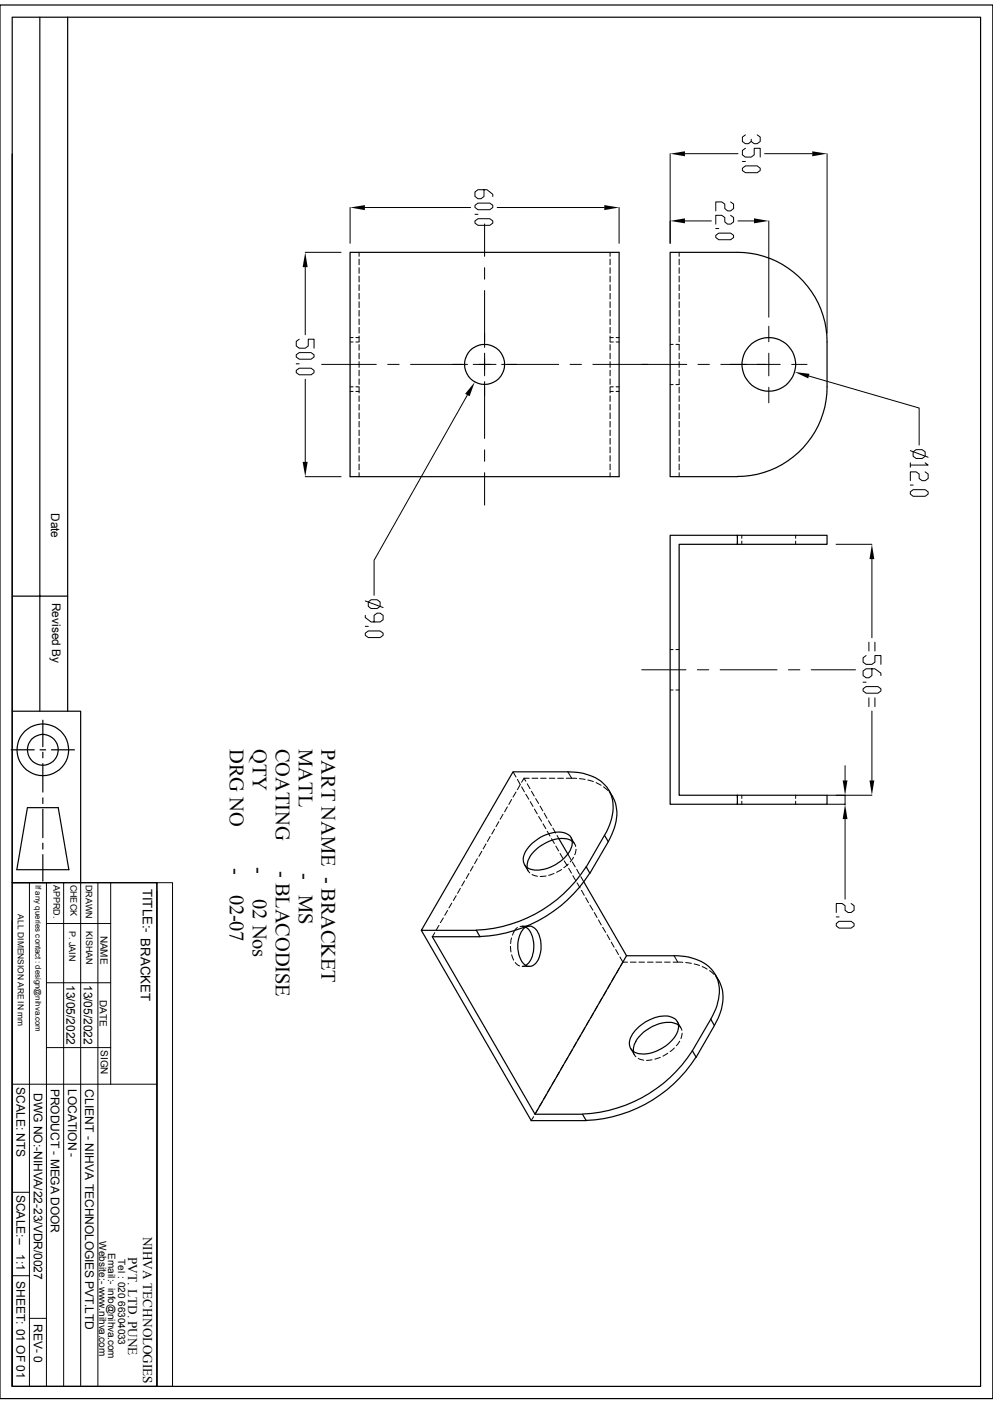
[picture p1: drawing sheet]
<svg xmlns="http://www.w3.org/2000/svg" width="210mm" height="297mm" viewBox="0 0 210 297" stroke-linecap="round" stroke-linejoin="round" font-family="sans-serif">
<g fill="none" stroke="#000" stroke-width=".25">
<path d="M0 1.1h210v294.8h-210zM2.6 3.6h204.8v289.7h-204.8zM8.4 3.6v146.9M14.3 3.6v146.9M2.6 32.6v117.9h14.5v36.2M74 53.4h56.9v47.4h-56.9zM141.7 113.2h14.3v1.9h-12.4v53.1h12.4v1.9h-14.3zM156 113.2h18.9v1.9h-18.9M156 100.8a19 19 0 0 0 18.9-19v-9.5a19 19 0 0 0-18.9-18.9h-14.3v47.4h14.3M2.6 126.1h11.7M2.4 158.6h4.8M2.6 150.5v36.2"/>
<path d="M8.5 158.6h1.2M9.1 152.4v5.5M9.1 159.1v1.2M10.9 158.6h4.8M5.8 170.9h6.5l2.3 13.1h-11zM9.1 161.5v6.1M9.1 168.8v1.2M9.1 171.2v6M9.1 178.4v1.2M112.6 178.4a8.3 8.3 0 0 1 6.7-2.3 2.23 2.23 0 0 1 1.4 3.4 8.3 8.3 0 0 1-8.1 4.5 2.29 2.29 0 0 1-1.6-3.7zM118.2 177.4l1.9 3.3M121 178a5.7 5.7 0 0 0-5.9 .5 8.1 8.1 0 0 0-3.1 2.9"/>
<path d="M127.8 176.7l.9 1.4-3.9 6.6-.8-1.3zM127.8 176.7a9.7 9.7 0 0 0 1.1-9.2 8.6 8.6 0 0 0-7.1-4.1l-13.3-.1-19.4 33.5h11.7l.7 1.4h-10.1l21.8 37.5h10l.8 1.4h-11.6l-23.3-40.3M128.8 167.2a8.5 8.5 0 0 1 .6 9.4l-.7 1.5M156 168.2h18.9v1.9h-18.9M2.6 186.7h30.6v106.6h-30.6zM2.6 194.8v98.5M9.1 180.8v5.6M110.9 196.3a1.98 1.98 0 0 1 3.1 1.3 6.3 6.3 0 0 1-.8 6.3 1.81 1.81 0 0 1-3.1-1 6.1 6.1 0 0 1 .8-6.6zM111.2 196.1a5.3 5.3 0 0 1 1.5 5.7 3.6 3.6 0 0 1-1.5 2.4M112 181.4l-.3 .6-.2 1.5M123.5 186.6l9 15.6-19.3 33.5M124 183.4a29 29 0 0 1-23.2 13.4"/>
<path d="M124.7 184.7a29 29 0 0 1-23.2 13.4M132.5 202.2h10.1a9.8 9.8 0 0 1 8.5 3.7 8.2 8.2 0 0 1 .3 7.5l-1.1 2.2M134.7 217.6a8.2 8.2 0 0 1 7.1-2.5 2.24 2.24 0 0 1 1.4 3.5 8.5 8.5 0 0 1-8.2 4.3 2.29 2.29 0 0 1-1.4-3.7zM143.5 216.9a5.7 5.7 0 0 0-6 .5 8.4 8.4 0 0 0-3 2.9M150.3 215.6l.8 1.4-3.9 6.6-.8-1.3M150.3 215.6l-3.9 6.7M151.3 206.1a8.9 8.9 0 0 1 .2 10.1l-.4 .8M134.5 220.3l-.3 .6-.3 1.5M146.4 222.3a29 29 0 0 1-23.2 13.4M147.2 223.6a29 29 0 0 1-23.2 13.4"/>
<circle cx="102.5" cy="77.1" r="4.2"/>
<circle cx="162.6" cy="77.1" r="5.7"/>
<circle cx="9.1" cy="158.6" r="5.5"/>
<circle cx="9.1" cy="158.6" r="3.3"/>
</g>
<g fill="none" stroke="#000" stroke-width=".21">
<path d="M141.7 32.5v19M144.9 32.5h11.2M157 34.2h.6M157 35.6l.6-.5h2.5l.7 .5v.5l-.7 .4h-2.5l-.6-.4zM157.6 31.4l-.6 .4v1l.6 .4h1.3l.6-.4v-1.4h1.3v1.8M157.6 28.5l-.6 .5v.9l.6 .5h.7l.6-.5M160.1 28.5l.7 .5v.9l-.7 .5h-.6l-.6-.5v-.4M161.7 32.5h10.1M174.9 32.5v38M64.6 53.4h7.5M64.6 56.5v14.3M74 43.9v7.6"/>
<path d="M75.9 54.8v1.2M75.9 56.6v1.2M75.9 58.4v1.2M75.9 53.4v.8M77.2 43.9h22.3M100.5 45.3h.6M100.5 43.4l.6-.4h2.5l.6 .4v.5l-.6 .5h-2.5l-.6-.5zM100.5 46.7l.6-.4h2.5l.6 .4v.5l-.6 .5h-2.5l-.6-.5zM102.4 40.1v1.5l-.7 .4h-.6l-.6-.4v-1l.6-.5h1.9l1.2 1v.5M102.5 47.4v6.8M102.5 56.6v2.5M105.2 43.9h22.6"/>
<path d="M129 53.4v.8M129 54.8v1.2M129 56.6v1.2M129 58.4v1.2M130.9 43.9v7.6M143.6 53.4v.8M143.6 54.8v1.2M143.6 56.6v1.2M143.6 58.4v1.2M144.9 46.7h5.6M151.4 48.3h.6M151.4 49.8l.6-.5h2.5l.7 .5v.4l-.7 .5h-2.5l-.6-.5z"/>
<path d="M154.5 42.7l.7 .5v.9l-.7 .5h-.6l-.6-.5v-.9l-.6-.5h-1.3v1.9M154.5 45.6l.7 .4v.9l-.7 .5h-.6l-.6-.5v-.9l-.6-.4h-1.3v1.8M156.1 46.7h3.4M162.6 46.7v20.4M62.7 77h.6M62.7 75.1l.6-.5h2.5l.6 .5v.4l-.6 .5h-2.5l-.6-.5zM62.7 78.4l.6-.5h2.5l.6 .5v.4l-.6 .5h-2.5l-.6-.5zM63.3 71.8l-.6 .4v1l.6 .5h1.3l.6-.5v-1.4h1.2v1.9M68 77.1h11.6M74 72.3h.7M74 71.4h.7M75.3 71.4h.6"/>
<path d="M75.9 60.2v1.3M75.9 62.1v1.1M75.9 63.8v1.3M75.9 65.7v1.2M75.9 67.5v1.2M75.9 69.3v1.2M75.9 71.1v1.2h-.6M75.9 72.9v1.2M75.9 74.7v1.2M75.9 76.5v1.2M75.9 78.3v1.2M82 77.1h2.4"/>
<path d="M86.8 77.1h12.1M100.1 77.1h2.4v2.4M101.3 77.1h2.4M102.5 74.7v2.4h2.4M102.5 61.5v12M102.5 75.9v2.4M106.1 77.1h12.1M120.6 77.1h2.4M129 71.4h.7M129 60.2v1.3M129 62.1v1.1M129 63.8v1.3"/>
<path d="M129 65.7v1.2M129 67.5v1.2M129 69.3v1.2M129 71.1v1.2h.7M129 72.9v1.2M129 74.7v1.2M129 76.5v1.2M129 78.3v1.2M130.3 72.3h.6M130.3 71.4h.6M141.7 72.9h.7M143 72.9h.6"/>
<path d="M143.6 60.2v1.3M143.6 62.1v1.1M143.6 63.8v1.3M143.6 65.7v1.2M143.6 67.5v1.2M143.6 69.3v1.2M143.6 71.1v1.2M143.6 72.9v1.2M143.6 74.7v1.2M143.6 76.5v1.2M143.6 78.3v1.2M145.2 77.1h-19.8"/>
<path d="M147.6 77.1h2.4M152.4 77.1h9.6M160.2 77.1h2.4v2.4M162.6 69v3.3M162.6 74.7v2.4h2.4M167.4 77.1h3.3M171.1 79.5l23.3 6.8v7.8M64.6 80.2v17.5M74 81.8h.7M74 82.8h.7M75.3 81.8h.6M75.3 82.8h.6"/>
<path d="M75.9 80.1v1.2M75.9 81.9v1.2M75.9 83.7v1.2M75.9 85.6v1.1M75.9 87.3v1.3M75.9 89.2v1.1M75.9 91v1.2M75.9 92.8v1.2M75.9 94.6v1.2M75.9 96.4v1.2M75.9 98.2v1.2M75.9 100v.8"/>
<path d="M98.8 83.6l-19.7 34.9v7.4M102.5 80.7v12.1M102.5 95.2v2.4M102.5 100v6.8M129 81.8h.7M129 82.8h.7M129 80.1v1.2M129 81.9v1.2M129 83.7v1.2M129 85.6v1.1M129 87.3v1.3M129 89.2v1.1"/>
<path d="M129 91v1.2M129 92.8v1.2M129 94.6v1.2M129 96.4v1.2M129 98.2v1.2M129 100v.8M130.3 81.8h.6M130.3 82.8h.6M141.7 81.4h.7M143 81.4h.6M143.6 80.1v1.2M143.6 81.9v1.2"/>
<path d="M143.6 83.7v1.2M143.6 85.6v1.1M143.6 87.3v1.3M143.6 89.2v1.1M143.6 91v1.2M143.6 92.8v1.2M143.6 94.6v1.2M143.6 96.4v1.2M143.6 98.2v1.2M143.6 100v.8M162.6 81.9v3.3M192.5 95.3l3.8 1.4"/>
<path d="M192.5 97.9v.9M193.1 95.6l.7-.5h1.2l.7 .5v.9l-.7 .5h-1.2l-.7-.5zM195.7 97.9l.6 .5h-3.8M195.7 99.8l.6 .5v.9l-.6 .5h-.7l-.6-.5v-.9l-.6-.5h-1.3v1.9M64.6 100.8h7.5M156 113.2v.7M156 114.5v.6M156.9 113.2v.7M156.9 114.5v.6M168.3 113.2v.7M168.3 114.5v.6M176.8 115.1h7.6"/>
<path d="M184.4 118.3v16.6M192.5 102.6h.6M192.5 104.1l.6-.5h2.6l.6 .5v.4l-.6 .5h-2.6l-.6-.5zM77.3 127.1l3.7 1.4M77.3 132.5h.6M77.3 133.9l.6-.4h2.5l.6 .4v.5l-.6 .5h-2.5l-.6-.5zM77.3 130.2v.4l1.2 1h1.9l.6-.5v-.9l-.6-.5h-.6l-.7 .5v1.4M77.9 127.3l.6-.4h1.3l.6 .4v1l-.6 .4h-1.3l-.6-.4zM141.7 137.4h.7M143 137.4h.6M183.2 138.7l-.7 .4v1l.7 .4h1.2l.6-.4v-1.4h1.3v1.8M183.8 135.8v1.9"/>
<path d="M185 135.8v1.9M135.7 141.7h9.4M141.7 146h.7M143 146h.6M147.5 141.7h2.4M152.3 141.7h12M166.8 141.7h2.4M171.6 141.7h9.3M182.5 144.3h.7M182.5 145.7l.7-.5h2.5l.6 .5v.5l-.6 .4h-2.5l-.7-.4zM183.8 147.6v1.9M184.4 150.4v14.7"/>
<path d="M184.4 141.5v1.4l-.6 .5h-.6l-.7-.5v-1l.7-.4h1.8l1.3 .9v.5M185 147.6v1.9M102.8 178.5l-.6 1.1M103.7 177l-.6 1M104.6 175.4l-.6 1M105.5 173.8l-.6 1.1M106.4 172.3l-.6 1M107.3 170.7l-.6 1M108.2 169.1l-.6 1.1M108.5 163.3l.6 1.1M109.1 167.6l-.6 1M109.4 164.9l.6 1.1-.6 1"/>
<path d="M110.3 166.5l.6 1M110.8 164.6l.4 .7M110.8 164.6l-.5 .9M110.8 164.6h1.1M111.2 168l.6 1.1M111.5 165.8l.6 1M112.1 169.6l.6 1M112.4 167.4l.6 1M112.5 164.6h1.2M113 171.2l.6 1M113.3 169l.6 1M113.9 172.7l.7 1"/>
<path d="M114.2 170.5l.6 1M114.3 164.6h1.2M114.9 174.3l.5 1M115.1 172l.6 1.1M115.7 175.9l.6 1M116 173.6l.6 1.1M116.2 164.6h1.1M116.6 177.4l.7 1M116.9 175.2l.6 1M117.6 179l.6 1M117.8 176.7l.4 .7M117.9 164.6h1.3"/>
<path d="M119.8 164.6h1.1M120.1 163.3l.8 1.3 1.1 .1M120.8 177.2l.7 1.4M121 178l.6 .6 .2 .5M121.8 179.7l-.3 1.1M122.6 164.7l1.1 .2M124.3 165l1.2 .4M126.1 165.6l1 .5M127.6 166.5l1 .7M128.9 167.7l.7 .9M156 168.2v.7M156 169.5v.6"/>
<path d="M156.9 168.2v.7M156.9 169.5v.6M168.3 168.2v.7M168.3 169.5v.6M175 168.2h9.4M178.7 168.2v1.9h-3.7M178.7 162v3.1M178.7 173.3v16.9M2.6 186.7h30.6M6.2 186.7v106.6M9.8 195.4h13.6M9.8 186.7v106.6"/>
<path d="M13.5 186.7v106.6M17.1 186.7v106.6M20.7 186.7v106.6M23.4 186.7v42.7M33.2 186.7h3.3v106.6h-3.3zM33.2 188.6v104.7M91.9 197.3l-.5 .9M92.8 195.7l-.6 1.1M93.8 194.2l-.7 1M94.7 192.6l-.6 1M95.5 191.1l-.5 1M96.5 189.5l-.6 1"/>
<path d="M97.4 187.9l-.6 1.1M98.3 186.4l-.6 1M99.2 184.8l-.6 1M100.1 183.2l-.6 1.1M101 181.7l-.6 1M101.9 180.1l-.6 1M108.2 198.4l-.2 1.2M109.4 196.2l-.6 .6-.4 1M110 196l1.2 .1M110.4 195.9h1.6M110.9 182.9l.8 1.3M111.5 183.5l.2 .8 .4 .4"/>
<path d="M112.5 185l1.2 .4M115.5 185.3l-1.2 .1M117.2 184.8l-1.2 .4M118.4 180.6l.6 1M118.8 183.9l-1.1 .6M119.3 182.1l.7 1M120.1 180.7l.6 1.1M120.2 182.8l-.9 .8M120.3 183.7l.6 1M121 182.3l.7 1.1M121.2 185.3l.6 1M121.3 181.4l-.7 .9"/>
<path d="M122 183.9l.6 1.1M122 186.8l.7 1M122.9 185.5l.6 1.1M123 188.3l.6 1.1M123.9 189.9l.6 1.1M124.8 191.5l.6 1M125.7 193l.6 1.1M126.6 194.6l.6 1.1M127.5 196.2l.6 1M128.4 197.7l.6 1.1M129.3 199.3l.6 1.1M176.9 194h.6"/>
<path d="M176.9 195.4l.6-.5h2.5l.6 .5v.5l-.6 .4h-2.5l-.6-.4zM180 191.1l.6 .5v1l-.6 .4h-.6l-.7-.4v-1l-.6-.5h-1.2v1.9M9.8 207.9h13.6M107.9 200.2l.2 1.2M108.2 202l.4 1.1M109 203.6l.9 .7M110.4 204.4h1.6M111.2 204.2l-.7 .2M122.8 219l-.6 1M123.7 217.4l-.6 1.1M124.6 215.9l-.6 1M125.5 214.3l-.6 1"/>
<path d="M126.4 212.7l-.6 1.1M127.3 211.2l-.6 1M128.2 209.6l-.6 1.1M129.1 208l-.6 1.1M130 206.5l-.6 1M130.2 200.9l.6 1M130.9 204.9l-.6 1.1M131.1 202.4l.6 1.1M132.7 203.5h-1l-.5 .9M133.3 203.5h1.2M135.1 203.5h1.2M136.9 203.5h1.2"/>
<path d="M138.7 203.5h1.3M140.5 203.5h1.2M142.4 203.5h.9M142.6 202.2l.7 1.3 1.1 .1M143.3 216.1l.7 1.4M143.5 216.9l.4 .4 .3 .7M144.3 218.6l-.3 1.1M145 203.6l1.2 .2M146.8 203.9l1.2 .4M148.5 204.5l1.1 .5M150.1 205.4l.9 .7M151.4 206.6l.6 .9"/>
<path d="M2.6 229.4h30.6M9.8 221.6h13.6M112.9 236.2l-.5 .9M113.7 234.7l-.5 1M114.7 233.1l-.7 1M115.6 231.5l-.6 1M116.5 230l-.6 1M117.4 228.4l-.6 1M118.3 226.8l-.6 1M119.2 225.3l-.6 1M120.1 223.7l-.6 1M121 222.1l-.6 1.1"/>
<path d="M121.9 220.6l-.6 1M133.4 221.8l.8 1.3M133.9 222.4l.1 .5 .5 .7M135 223.9l1.1 .4M137.9 224.2l-1.2 .1M139.7 223.7l-1.2 .4M141.2 222.8l-1 .6M142.6 221.7l-.9 .8M143.8 220.3l-.8 .9M2.6 252.2h3.6M2.6 269.9h3.6M6.2 278.9h3.6"/>
</g>
<g fill="#000">
<path d="M141.7 32.5l3.2-.5v1.1zM171.8 32l3.1 .5-3.1 .6zM64.6 53.4l.5 3.1h-1.1zM74 43.9l3.2-.5v1zM127.8 43.4l3.1 .5-3.1 .5zM141.7 46.7l3.2-.5v1zM159.5 46.2l3.1 .5-3.1 .5zM168.1 78.7l3.1 .4-.3 1zM64 97.7h1.1l-.5 3.1zM100.4 80.8l-1.1 3-.9-.5zM184.4 115.1l.5 3.2h-1zM178.2 165.1h1l-.5 3.1z"/>
<path d="M178.7 170.1l.5 3.2h-1zM183.9 165.1h1l-.5 3.1z"/>
</g>
<g font-size="4.3">
<text x="48.6" y="158.4" transform="rotate(90 48.6 158.4)">DRG NO</text>
<text x="53.5" y="158.4" transform="rotate(90 53.5 158.4)">QTY</text>
<text x="58.3" y="158.4" transform="rotate(90 58.3 158.4)">COATING</text>
<text x="63.2" y="158.5" transform="rotate(90 63.2 158.5)">MATL</text>
<text x="68" y="158.5" transform="rotate(90 68 158.5)">PART NAME - BRACKET</text>
<text x="48.6" y="183.6" transform="rotate(90 48.6 183.6)">-</text>
<text x="53.5" y="183.4" transform="rotate(90 53.5 183.4)">-</text>
<text x="58.3" y="184.2" transform="rotate(90 58.3 184.2)">- BLACODISE</text>
<text x="63.2" y="184.8" transform="rotate(90 63.2 184.8)">-</text>
<text x="48.6" y="189.3" transform="rotate(90 48.6 189.3)">02-07</text>
<text x="53.5" y="190.2" transform="rotate(90 53.5 190.2)">02 Nos</text>
<text x="63.2" y="189.3" transform="rotate(90 63.2 189.3)">MS</text>
</g>
<g font-size="2.8">
<text x="30.2" y="188" transform="rotate(90 30.2 188)">TITLE:- BRACKET</text>
<text x="30.3" y="261.6" transform="rotate(90 30.3 261.6)">NIHVA TECHNOLOGIES</text>
<text x="27.1" y="265.9" transform="rotate(90 27.1 265.9)">PVT. LTD. PUNE</text>
</g>
<g font-size="2.5">
<text x="10.8" y="108.5" transform="rotate(90 10.8 108.5)">Date</text>
<text x="11" y="127.5" transform="rotate(90 11 127.5)">Revised By</text>
<text x="14.1" y="208.4" transform="rotate(90 14.1 208.4)">13/05/2022</text>
<text x="17.7" y="208.3" transform="rotate(90 17.7 208.3)">13/05/2022</text>
<text x="3.5" y="230" transform="rotate(90 3.5 230)">SCALE: NTS</text>
<text x="7.2" y="231.2" transform="rotate(90 7.2 231.2)">DWG NO:-NIHVA/22-23/VDR/0027</text>
<text x="10.8" y="230.3" transform="rotate(90 10.8 230.3)">PRODUCT - MEGA DOOR</text>
<text x="14.4" y="230.3" transform="rotate(90 14.4 230.3)">LOCATION -</text>
<text x="18" y="230.4" transform="rotate(90 18 230.4)">CLIENT - NIHVA TECHNOLOGIES PVT.LTD</text>
<text x="3.5" y="252.7" transform="rotate(90 3.5 252.7)">SCALE:--</text>
<text x="3.5" y="265.3" transform="rotate(90 3.5 265.3)">1:1</text>
<text x="3.5" y="271" transform="rotate(90 3.5 271)">SHEET: 01 OF 01</text>
<text x="7.2" y="280" transform="rotate(90 7.2 280)">REV- 0</text>
</g>
<g font-size="2.1">
<text x="21.3" y="197.9" transform="rotate(90 21.3 197.9)">NAME</text>
<text x="21.1" y="211.5" transform="rotate(90 21.1 211.5)">DATE</text>
<text x="21.3" y="222.1" transform="rotate(90 21.3 222.1)">SIGN</text>
<text x="21" y="262.6" transform="rotate(90 21 262.6)">Website:- www.nihva.com</text>
<text x="22.9" y="265" transform="rotate(90 22.9 265)">Email:- info@nihva.com</text>
<text x="25" y="266.3" transform="rotate(90 25 266.3)">Tel : 020 66304033</text>
</g>
<g font-size="1.9">
<text x="11.3" y="187.2" transform="rotate(90 11.3 187.2)">APPRD.</text>
<text x="14.9" y="187.1" transform="rotate(90 14.9 187.1)">CHECK</text>
<text x="18.1" y="187.2" transform="rotate(90 18.1 187.2)">DRAWN</text>
<text x="14.6" y="196.9" transform="rotate(90 14.6 196.9)">P. JAIN</text>
<text x="18.2" y="197" transform="rotate(90 18.2 197)">KISHAN</text>
</g>
<text font-size="1.8" x="3.8" y="193.4" transform="rotate(90 3.8 193.4)">ALL DIMENSION ARE IN mm</text>
<text font-size="1.7" x="7.5" y="187.2" transform="rotate(90 7.5 187.2)">If any queries contact : design@nihva.com</text>
</svg>
